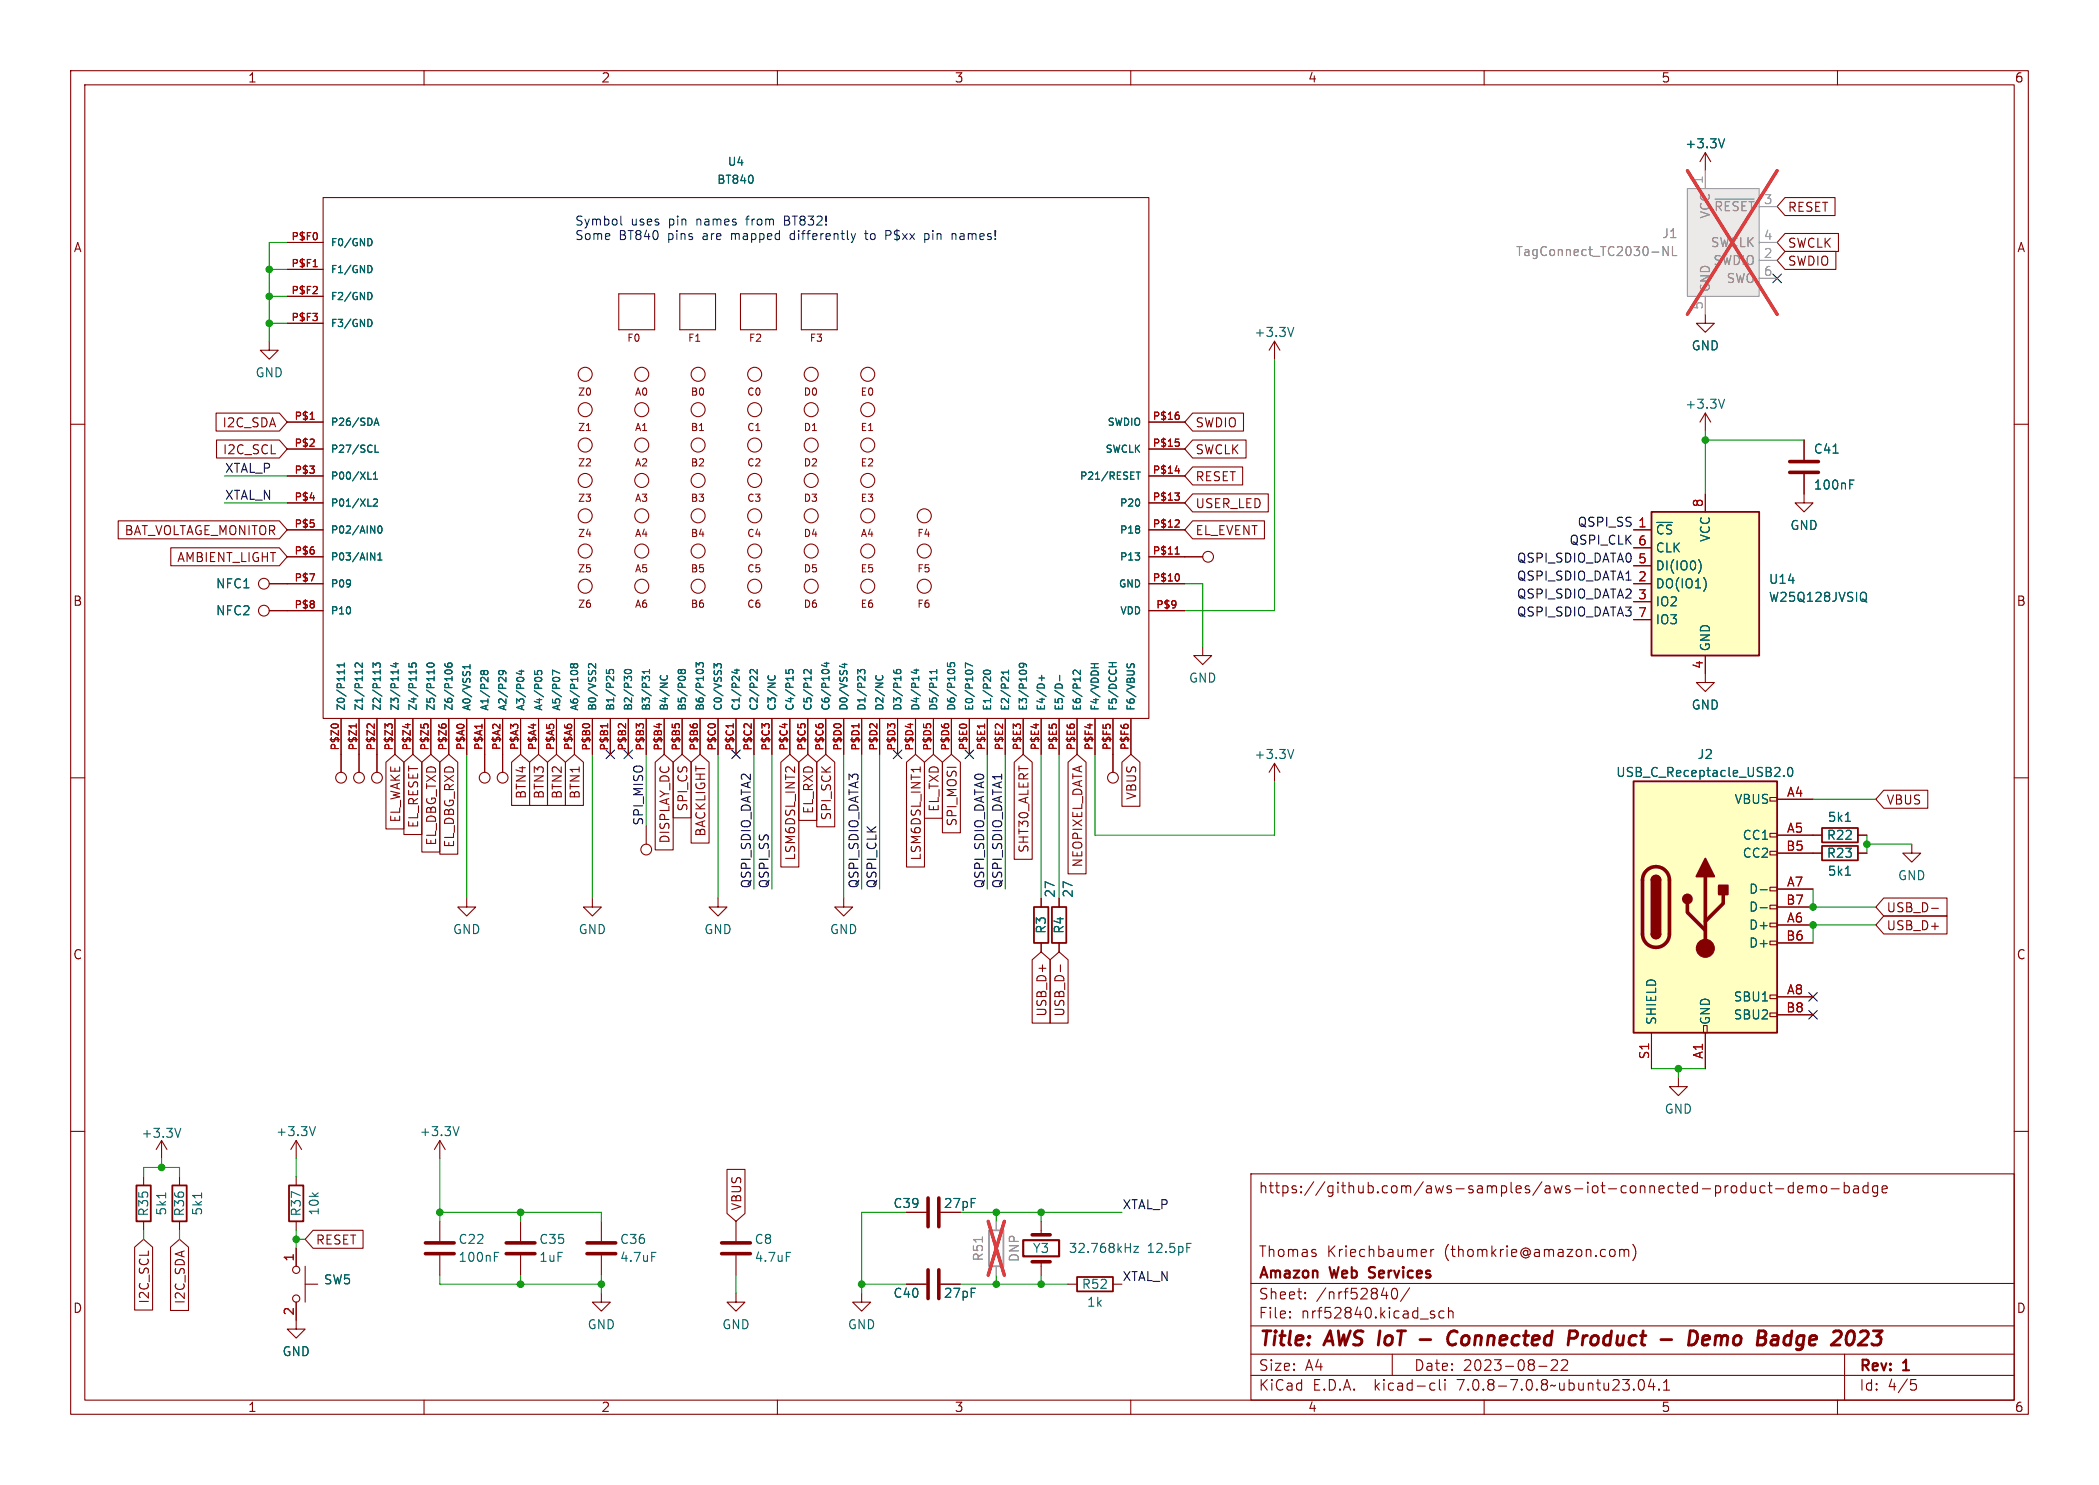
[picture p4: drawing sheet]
<svg xmlns="http://www.w3.org/2000/svg" width="297mm" height="210mm" viewBox="0 0 297 210" stroke-linecap="round" stroke-linejoin="round" font-family="sans-serif">
<g fill="none" stroke="#840000" stroke-width=".15">
<path d="M10 10h277v190h-277zM12 12h273v186h-273zM60 10v2M110 10v2M160 10v2M210 10v2M260 10v2M40.6 34.3h5.1M40.6 38.1h5.1M45.7 27.9h116.9v73.7h-116.9zM241.3 21.6l-.8 1.3M241.3 21.6v2.5"/>
<path d="M241.3 21.6l.8 1.3M252.6 27.9h7.1v2.6h-7.1l-1.1-1.3zM252.6 35.6h7.2v2.5h-7.2l-1.1-1.3zM252.6 33h7.5v2.6h-7.5l-1.1-1.3zM10 60h2M30.6 58.4h8.9l1.1 1.3-1.1 1.3h-8.9zM38.1 48.3v1.2h1.3l-1.3 1.3-1.3-1.3h1.3M40.6 59.7h5.1M40.6 41.9h5.1M40.6 45.7h5.1M87.6 41.6h5v5h-5zM96.2 41.6h5v5h-5z"/>
<path d="M104.8 41.6h5.1v5h-5.1zM113.4 41.6h5.1v5h-5.1zM162.6 59.7h5M168.8 58.4h7.2v2.6h-7.2l-1.2-1.3zM180.3 48.3l-.7 1.2M180.3 48.3v2.5M180.3 48.3l.8 1.2M241.3 44.5v1.2h1.3l-1.3 1.3-1.3-1.3h1.3M241.3 58.4v2.6M241.3 58.4l-.8 1.3M241.3 58.4l.8 1.3M285 60h2"/>
<path d="M16.7 73.7h22.8l1.1 1.2-1.1 1.3h-22.8zM24.2 77.5h15.3l1.1 1.2-1.1 1.3h-15.3zM30.6 62.2h8.9l1.1 1.3-1.1 1.3h-8.9zM40.6 74.9h5.1M40.6 78.7h5.1M40.6 71.1h5.1M40.6 67.3h5.1M40.6 63.5h5.1M162.6 74.9h5M162.6 78.7h7.6M162.6 71.1h5M162.6 67.3h5"/>
<path d="M162.6 63.5h5M168.8 62.2h7.5v2.6h-7.5l-1.2-1.3zM168.8 66h7v2.6h-7l-1.2-1.3zM168.8 69.8h10.7v2.6h-10.7l-1.2-1.3zM168.8 73.7h10.1v2.5h-10.1l-1.2-1.3zM231.1 74.9h2.6M231.1 77.5h2.6M241.3 69.9v2.5M255.3 67.1v4h1.2l-1.2 1.3-1.3-1.3h1.3M255.3 62.2v2.8M38.1 82.6h7.6M38.1 86.4h7.6"/>
<path d="M162.6 82.6h5M162.6 86.4h5M170.2 91.4v1.3h1.2l-1.2 1.3-1.3-1.3h1.3M231.1 82.6h2.6M231.1 85.1h2.6M231.1 80h2.6M231.1 87.6h2.6M241.3 92.7v3.8h1.3l-1.3 1.3-1.3-1.3h1.3M10 110h2M48.3 101.6v7.6M50.8 101.6v7.6M53.3 101.6v7.6"/>
<path d="M54.6 107.8l1.3-1.1 1.3 1.1v9.4h-2.6zM55.9 101.6v5.1M57.1 107.8l1.3-1.1 1.3 1.1v10.2h-2.6zM58.4 101.6v5.1M59.7 107.8l1.3-1.1 1.2 1.1v12.7h-2.5zM61 101.6v5.1M62.2 107.8l1.3-1.1 1.3 1.1v13h-2.6zM63.5 101.6v5.1M66 101.6v5.1M68.6 101.6v7.6M71.1 101.6v7.6M72.4 107.8l1.3-1.1 1.2 1.1v6.1h-2.5z"/>
<path d="M73.7 101.6v5.1M74.9 107.8l1.3-1.1 1.3 1.1v6.1h-2.6zM76.2 101.6v5.1M77.5 107.8l1.2-1.1 1.3 1.1v6.1h-2.5zM78.7 101.6v5.1M80 107.8l1.3-1.1 1.3 1.1v6.1h-2.6zM81.3 101.6v5.1M83.8 101.6v5.1M86.4 101.6v5.1M88.9 101.6v5.1M91.4 101.6v5.1M91.4 116.8v2.6"/>
<path d="M92.7 107.8l1.3-1.1 1.3 1.1v12.4h-2.6zM94 101.6v5.1M95.2 107.8l1.3-1.1 1.3 1.1v7.9h-2.6zM96.5 101.6v5.1M97.8 107.8l1.3-1.1 1.2 1.1v11.4h-2.5zM99.1 101.6v5.1M101.6 101.6v5.1M104.1 101.6v5.1M106.7 101.6v5.1M109.2 101.6v5.1M110.5 107.8l1.3-1.1 1.2 1.1v14.8h-2.5zM111.8 101.6v5.1"/>
<path d="M113 107.8l1.3-1.1 1.3 1.1v8.2h-2.6zM114.3 101.6v5.1M115.6 107.8l1.2-1.1 1.3 1.1v9.1h-2.5zM116.8 101.6v5.1M119.4 101.6v5.1M121.9 101.6v5.1M124.5 101.6v5.1M127 101.6v5.1M128.3 107.8l1.2-1.1 1.3 1.1v14.8h-2.5zM129.5 101.6v5.1M130.2 108.5v.7M130.8 107.8l1.3-1.1 1.3 1.1v7.9h-2.6z"/>
<path d="M132.1 101.6v5.1M133.3 107.8l1.3-1.1 1.3 1.1v10h-2.6zM134.6 101.6v5.1M137.2 101.6v5.1M139.7 101.6v5.1M142.2 101.6v5.1M143.5 107.8l1.3-1.1 1.3 1.1v13.7h-2.6zM144.8 101.6v5.1M147.3 101.6v5.1M149.9 101.6v5.1M151.1 107.8l1.3-1.1 1.3 1.1v15.8h-2.6zM152.4 101.6v5.1"/>
<path d="M154.9 101.6v5.1M157.5 101.6v7.6M158.7 107.8l1.3-1.1 1.3 1.1v6.2h-2.6zM160 101.6v5.1M180.3 108v2.5M180.3 108l-.7 1.2M180.3 108l.8 1.2M250.4 117.9h1.1v.5h-1.1zM250.4 112.8h1.1v.5h-1.1zM251.5 118.1h6.3M251.5 113h5M262.9 118.1h1.3"/>
<path d="M266.5 111.8h6.3v2.5h-6.3l-1.1-1.3zM270.5 119.4v1.3h1.3l-1.3 1.2-1.3-1.2h1.3M285 110h2M66 127v1.3h1.3l-1.3 1.2-1.2-1.2h1.2M83.8 127v1.3h1.3l-1.3 1.2-1.3-1.2h1.3M101.6 127v1.3h1.3l-1.3 1.2-1.3-1.2h1.3M119.4 127v1.3h1.2l-1.2 1.2-1.3-1.2h1.3M146 135.7l1.3-1.1 1.3 1.1v9h-2.6zM147.3 127v1.3M147.3 133.4v1.2M148.6 135.7l1.3-1.1 1.2 1.1v9h-2.5zM149.9 127v1.3"/>
<path d="M149.9 133.4v1.2M150 136.5v.9M250.4 133.1h1.1v.5h-1.1zM250.4 130.6h1.1v.5h-1.1zM250.4 128h1.1v.5h-1.1zM250.4 125.5h1.1v.5h-1.1zM250.4 120.4h1.1v.5h-1.1zM251.5 120.7h6.3M251.5 130.8h5M251.5 125.7h5M251.5 133.4h5M251.5 128.3h5"/>
<path d="M262.9 120.7h1.3M266.5 129.5h9v2.6h-9l-1.1-1.3zM266.5 127h9v2.5h-9l-1.1-1.2zM273.3 128.5h1M10 160h2M233.7 146.1v5M237.5 152.4v1.3h1.3l-1.3 1.2-1.3-1.2h1.3M241 145h.6v1.1h-.6zM241.3 146.1v5M250.4 143.3h1.1v.5h-1.1zM250.4 140.7h1.1v.5h-1.1zM251.5 141h5"/>
<path d="M251.5 143.5h5M285 160h2M19 176.4l1.3-1.1 1.3 1.1v8.9h-2.6zM20.3 166.4v1.2M20.3 172.7v1.3M22.9 161.3l-.8 1.3M22.9 161.3v2.5M22.9 161.3l.7 1.3M24.1 176.4l1.3-1.1 1.3 1.1v8.9h-2.6zM25.4 166.4v1.2M25.4 172.7v1.3M41.9 161.3v2.5"/>
<path d="M41.9 166.4v1.2M41.9 172.7v1.3M41.9 176.5v2.6M41.9 161.3l-.8 1.3M41.9 161.3l.8 1.3M43.2 179.1v5.1M44.3 174h7.1v2.5h-7.1l-1.1-1.2zM62.2 161.3v2.5M62.2 172.7v2.8M62.2 177.5v2.8M62.2 161.3l-.7 1.3M62.2 161.3l.8 1.3"/>
<path d="M73.7 172.7v2.8M73.7 177.5v2.8M85.1 172.7v2.8M85.1 177.5v2.8M102.9 165.4h2.5v6.2l-1.3 1.1-1.2-1.1zM104.1 172.7v2.8M104.1 177.5v2.8M128.3 171.5h2.8M147.3 172.7v1.9M147.3 178.4v1.9M177 166h108v32h-108zM186.2 177.3v.1v.2"/>
<path d="M201.3 176.7l.4 .1 .1 .3-.7 .1M201.7 177.6l-.4 .1M202.5 176.7v1M202.9 176.7l-.3 .1-.1 .2M228.4 176.8l.1 .2v.4l-.1 .2M229.2 176.8a.37 .37 0 0 1 .6 .1M229.2 176.7v1M229.8 176.9l.2-.2 .4 .1 .1 .9M229.8 176.9v.8M231 176a1.72 1.72 0 0 1 0 2.3M245.5 167.7l.2 .3v.4l-.2 .3M247 167.8l-.4-.1-.3 .3v.4l.2 .2 .1 .1 .4-.1"/>
<path d="M247 167.2v1.5M247.7 167.7l.1 .9a.41 .41 0 0 0 .6 0M248.4 167.7v1M249.7 167.8l-.4-.1-.3 .3v.4l.2 .2 .1 .1 .4-.1M250.2 167.7h.5M250.4 167.2v1.3l.1 .1 .2 .1M251.2 168.1h1.2M253.7 167.8l-.4-.1-.3 .3v.4l.2 .2 .1 .1 .4-.1M253.7 167.2v1.5M254.4 168.2l.7-.1-.1-.3-.4-.1-.2 .2 .1 .7 .1 .1 .4-.1M255.7 167.8a.37 .37 0 0 1 .7 .1M255.7 167.7v1"/>
<path d="M256.4 167.9l.2-.2 .4 .1v.9M256.4 167.9v.8M257.8 167.8a.41 .41 0 0 1 .7 .2v.4a.41 .41 0 0 1-.4 .3 .41 .41 0 0 1-.4-.3v-.4zM259.1 168.1h1.1M261 167.8l.4-.1 .3 .3v.4l-.2 .2-.1 .1-.4-.1M261 167.2v1.5M262.3 167.8l.2-.1 .4 .1 .1 .9M263 168.1h-.5a.29 .29 0 0 0-.3 .3 .29 .29 0 0 0 .3 .3l.5-.1M264.3 167.8l-.4-.1-.3 .3v.4l.1 .2 .2 .1 .4-.1M264.3 167.2v1.5M265.7 167.8l-.5-.1-.2 .3v.4l.1 .2 .1 .1 .5-.1M265.7 167.7v1.2a.41 .41 0 0 1-.7 .2"/>
<path d="M266.3 168.2l.7-.1v-.3l-.5-.1-.2 .2 .1 .7 .1 .1 .5-.1M41.9 184.2v3.8h1.3l-1.3 1.2-1.3-1.2h1.3M43.2 181.6h1.8M60 198v2M85.1 182.9v1.3h1.3l-1.3 1.2-1.3-1.2h1.3M104.1 182.9v1.3h1.3l-1.3 1.2-1.2-1.2h1.2M110 198v2M121.9 182.9v1.3h1.3l-1.3 1.2-1.3-1.2h1.3M128.3 181.6h2.8M133.1 181.6h2.8M151.1 181.6h1.3M157.5 181.6h1.2"/>
<path d="M160 198v2M177 194.5h108M177 191.5h108M177 187.5h108M177 181.5h108M182.5 186.3h.1l-.1 .1M182.5 186.3v.1M182.5 185.5v.1M182.5 185.5h.1l-.1 .1M184.7 183.6v.1M184.7 183.6h-.1l.1 .1M184.7 182.8v.1"/>
<path d="M184.7 182.8h-.1l.1 .1M197 191.5v3M197 182.3a.36 .36 0 0 1 .4-.1 .36 .36 0 0 1 .3 .3 .77 .77 0 0 1-.5 1.2 .91 .91 0 0 1-.2-1.4zM199.5 182.1l-1.3 2M202.6 195.6l.4 .1M202.6 185.9l.4 .1v.2l-.2 .2h-.3M202.6 185.4l.4 .1M203 196.5l-.4 .1M203.7 195.1v1.3l.2 .2M204.3 185.5l-.4-.1-.3 .3v.4l.1 .2 .2 .1 .4-.1M204.5 195.1v.1M204.5 195.6v1"/>
<path d="M204.5 195.1l-.1 .1h.1M205 185.5a.37 .37 0 0 1 .6 .1v.8M205 184.9v1.5M210 198v2M217.7 193.2h1.2M219.5 192.4l.2-.1 .5 .1a.41 .41 0 0 1 .1 .5l-.8 .9h.9M221 192.4l.2-.1 .5 .1a.41 .41 0 0 1 0 .5l-.8 .9h.9M232 195.2a.36 .36 0 0 1 .6 .2 .77 .77 0 0 1-.4 1.2 1 1 0 0 1-.2-1.4zM233.6 195l-.4 1.1h1M234 195.6v1M234.7 196.5h.1l-.1 .1M234.7 196.5v.1"/>
<path d="M235.4 196.6h.8M235.4 195.5l.4-.4v1.5M260 198v2M261 191.5v6.5M270.4 195.1h.7M270.5 195.7h.4l.3 .3v.3l-.2 .2-.5 .1"/>
<circle cx="82.8" cy="57.9" r=".99"/>
<circle cx="82.8" cy="52.9" r=".99"/>
<circle cx="90.8" cy="57.9" r=".99"/>
<circle cx="90.8" cy="52.9" r=".99"/>
<circle cx="98.8" cy="52.9" r=".99"/>
<circle cx="98.8" cy="57.9" r=".99"/>
<circle cx="106.8" cy="57.9" r=".99"/>
<circle cx="106.8" cy="52.9" r=".99"/>
<circle cx="114.8" cy="57.9" r=".99"/>
<circle cx="114.8" cy="52.9" r=".99"/>
<circle cx="122.8" cy="57.9" r=".99"/>
<circle cx="122.8" cy="52.9" r=".99"/>
<circle cx="82.8" cy="62.9" r=".99"/>
<circle cx="82.8" cy="67.9" r=".99"/>
<circle cx="82.8" cy="72.9" r=".99"/>
<circle cx="82.8" cy="77.9" r=".99"/>
<circle cx="90.8" cy="72.9" r=".99"/>
<circle cx="90.8" cy="62.9" r=".99"/>
<circle cx="90.8" cy="77.9" r=".99"/>
<circle cx="90.8" cy="67.9" r=".99"/>
<circle cx="98.8" cy="67.9" r=".99"/>
<circle cx="98.8" cy="62.9" r=".99"/>
<circle cx="98.8" cy="77.9" r=".99"/>
<circle cx="98.8" cy="72.9" r=".99"/>
<circle cx="106.8" cy="62.9" r=".99"/>
<circle cx="106.8" cy="72.9" r=".99"/>
<circle cx="106.8" cy="77.9" r=".99"/>
<circle cx="106.8" cy="67.9" r=".99"/>
<circle cx="114.8" cy="62.9" r=".99"/>
<circle cx="114.8" cy="72.9" r=".99"/>
<circle cx="114.8" cy="67.9" r=".99"/>
<circle cx="114.8" cy="77.9" r=".99"/>
<circle cx="122.8" cy="62.9" r=".99"/>
<circle cx="122.8" cy="72.9" r=".99"/>
<circle cx="122.8" cy="67.9" r=".99"/>
<circle cx="122.8" cy="77.9" r=".99"/>
<circle cx="130.8" cy="72.9" r=".99"/>
<circle cx="130.8" cy="77.9" r=".99"/>
<circle cx="170.9" cy="78.7" r=".76"/>
<circle cx="37.3" cy="82.5" r=".76"/>
<circle cx="37.3" cy="86.4" r=".76"/>
<circle cx="82.8" cy="82.9" r=".99"/>
<circle cx="90.8" cy="82.9" r=".99"/>
<circle cx="98.8" cy="82.9" r=".99"/>
<circle cx="106.8" cy="82.9" r=".99"/>
<circle cx="114.8" cy="82.9" r=".99"/>
<circle cx="122.8" cy="82.9" r=".99"/>
<circle cx="130.8" cy="82.9" r=".99"/>
<circle cx="48.3" cy="110" r=".76"/>
<circle cx="50.8" cy="110" r=".76"/>
<circle cx="53.3" cy="110" r=".76"/>
<circle cx="68.6" cy="110" r=".76"/>
<circle cx="71.1" cy="110" r=".76"/>
<circle cx="157.5" cy="110" r=".76"/>
<circle cx="91.4" cy="120.1" r=".76"/>
<circle cx="41.9" cy="179.6" r=".51"/>
<circle cx="41.9" cy="183.6" r=".51"/>
</g>
<g fill="none" stroke="#840000" stroke-width=".4">
<path d="M200.9 189.4h1.5M206.2 188.4a.8 .8 0 0 0-.9-.1 .8 .8 0 0 0-.4 .8 .76 .76 0 0 0 .1 .9 .76 .76 0 0 0 .9 .1l.1-.1M222.9 188.2l.2 .1a.58 .58 0 0 1-.3 1M224 188.9l-.1 1.3M224.4 188.9l-.4 .4M240.2 189.1a.72 .72 0 0 0-.6-.9h-.4l-.3 2M240.9 190.1l.2 .1 .6-.1M241 189.2l.3-.3h.4l.1 .1 .1 .2v.2l-1 .1M242.8 188.9l-.2 1.3M243.1 188.9l-.3 .2M252.6 190.1l.1 .1 .6-.1M253.5 189a.66 .66 0 0 0-.9 .1"/>
<path d="M253.6 188.2l-.3 2M263.6 188.2h.4a.45 .45 0 0 1 .3 .6l-.1 .3-1.3 1.1h1.3M264.8 190l.1 .1"/>
</g>
<path d="M144.8 175.4h5.1v2.3h-5.1zM193.8 179.3l-.1 .2 .1 .3M193.7 180.6l.2 .1" fill="none" stroke="#840000" stroke-width=".3"/>
<path d="M233.7 72.4h15.2v20.3h-15.2zM231.1 110.5h20.4v35.6h-20.4zM257.8 117.1h5.1v2h-5.1zM257.8 119.6h5.1v2.1h-5.1zM146.3 128.3h2v5.1h-2zM148.8 128.3h2.1v5.1h-2.1zM233.7 132.1a.64 .64 0 0 0 .6 .6 .64 .64 0 0 0 .6-.6M233.7 124.5a.64 .64 0 0 1 .6-.7 .64 .64 0 0 1 .6 .7M19.3 167.6h2v5.1h-2zM24.4 167.6h2v5.1h-2zM40.9 167.6h2v5.1h-2zM152.4 180.6h5.1v2h-5.1z" fill="none" stroke="#840000" stroke-width=".25"/>
<g fill="none" stroke="#840000" stroke-width=".51">
<path d="M253.2 65.3h4.1M253.2 66.8h4.1M233 123.1a1.9 1.9 0 0 1 2-.4 1.9 1.9 0 0 1 1.2 1.8v7.6a1.91 1.91 0 0 1-1.9 1.9 1.91 1.91 0 0 1-1.9-1.9v-7.6a1.9 1.9 0 0 1 .6-1.4zM238.8 127.8v1.2l2.5 2.6M241.3 124v10.1M243.8 126.5v1.3l-2.5 2.5M60.2 175.8h4.1M60.2 177.3h4.1M71.6 175.8h4.1M71.6 177.3h4.1M83.1 175.8h4M83.1 177.3h4"/>
<path d="M102.1 175.8h4.1M102.1 177.3h4.1M131.3 169.4v4.1M131.3 179.6v4M132.8 169.4v4.1M132.8 179.6v4M146 178.4h2.6M146 174.6h2.6"/>
</g>
<g fill="none" stroke="#006464" stroke-width=".15">
<path d="M244 19.6l-.4 1.3M52.3 37.5a.55 .55 0 0 1 .3 .6 .55 .55 0 0 1-.3 .5M52.3 33.7a.55 .55 0 0 1 .3 .5 .55 .55 0 0 1-.3 .6M52.3 41.4a.55 .55 0 0 1 .3 .5 .55 .55 0 0 1-.3 .5M52.3 45.2a.55 .55 0 0 1 .3 .5 .55 .55 0 0 1-.3 .5M53 59.9h.5M183.1 46.3l-.5 1.3M244 56.5l-.4 1.2M52.1 67.8h.4M52.4 78.2l.6 1v-1M52.8 67.8h.6M52.8 67l.3-.2v1"/>
<path d="M52.8 70.7l.4-.1 .2 .3-.6 .7h.6M52.9 60.2l.4-1.1 .3 1.1M53.1 62.9v1.1h.5M53.5 79.2h.5M53.5 78.5l.3-.3v1M53.6 74.4h.1a.54 .54 0 0 1 .4 .5 .54 .54 0 0 1-.4 .5 .68 .68 0 0 1-.1-1zM160.8 66.8h.5M161.1 66.8v1M240.4 79.2a1.49 1.49 0 0 1 0 1.8M259.4 64.1h.7M261.7 68.5h.5M261.7 67.9h.6"/>
<path d="M48.7 93.8v.5M48.7 94.7v.6M48.7 95h-1l.2 .1M48.7 94h-1l.3 .3M51.3 93.8v.6l-.8-.6-.3 .2 .1 .3M51.3 94.7v.6M52.8 94.4v-.6l.4 .3 .1-.3h.4l.1 .2-.1 .4M53.8 94.7v.6M55.7 93.9h.6M56 93.7v.6l-.7-.2M56.3 94.7v.6M57.9 93.8v.5h.4v-.1v-.3l.1-.1h.4l.1 .2-.1 .3"/>
<path d="M58.9 94.7v.6M60.5 93.9a.55 .55 0 0 1 .9 .2 .58 .58 0 0 1-1-.1zM61.4 94.7v.6M62.9 93.9l.1 .2a.68 .68 0 0 0 1 0l-.1-.3h-.4l-.2 .2 .1 .2 .1 .1M63 94.8l.3-.1 .6 .1M66.5 94v.6M66.5 94.3h-1l.3 .3M68.5 95l-.2-.2-.3 .2 .1 .3 .1 .1 .3-.2M68.5 95l.2-.2 .2 .1 .1 .1v.3l-.2 .1h-.2l-.1-.2M68.5 95v.2M71 94.8l.2 .2-.1 .3-.1 .1-.4-.1v-.3l.1-.1a.67 .67 0 0 1 .9 .2v.2M73.4 94.9h.7"/>
<path d="M73.8 94.8v.6l-.7-.2M75.6 94.9v.5h.5l-.1-.1 .1-.4 .1-.1 .4 .1 .1 .1-.1 .4M79.2 95.2l-1-.4v.7M81.2 94l-.2-.1-.3 .1 .1 .3 .1 .1 .3-.2M81.2 94l.2-.1h.2l.1 .1v.3l-.2 .1h-.1l-.2-.2M81.2 94v.2M84.3 93.9v.6l-.7-.6-.3 .1 .1 .4M85.8 94.7v.5l.5 .1-.1-.2v-.3l.2-.1h.3l.1 .2-.1 .4M88.4 94.8a.6 .6 0 0 1 1 .2 .58 .58 0 0 1-1.1-.1zM91.3 96l-.4-.4v.7M91.3 95.7l.2-.1 .4 .1M91.9 94.7v.6"/>
<path d="M91.9 95h-1l.3 .3M93.5 95.5l-.1 .2 .1 .3M94.3 95.5l.1 .2v.3M96.4 94.9l-.2-.2-.2 .2v.3l.2 .1 .2-.2M96.4 94.9l.2-.2h.2l.2 .2-.1 .3-.1 .1h-.2l-.2-.2M96.4 94.9v.2M98.5 94.3v-.6l.4 .3 .1-.2h.4l.1 .1-.1 .4M98.7 94.7h.6M102.1 94.3v-.3l-.2-.1h-.4l-.1 .3-.4-.3v.6M103.9 94.8h.7M104.3 94.6v.7l-.8-.3M107.1 94.7v.6l-.7-.6-.3 .2 .1 .4"/>
<path d="M108.8 95.5l-.1 .2v.3M109.6 95.5l.1 .2-.1 .3M111.2 94.7v.5l.5 .1-.1-.2v-.3l.2-.1h.3l.1 .2-.1 .4M114.8 94.7v.6l-.8-.6-.3 .2 .1 .4M116.6 93.8h.7M117 93.7v.6l-.8-.3M119.2 94h.6M119.5 93.8v.6l-.7-.2M121.4 95.3v-.6l.4 .3v-.3h.5l.1 .2-.1 .4M124 95.5l-.1 .2 .1 .3M124.8 95.5l.1 .2v.3M126.4 94.8l.1 .3a.68 .68 0 0 0 1 0l-.1-.4h-.4l-.2 .2 .1 .3 .1 .1"/>
<path d="M129.3 94.8h.7M129.7 94.6v.7l-.8-.3M132.5 95h-1l.3 .3M132.5 94.7v.6M132.5 95.6v.6M134.1 93.8v.4l.4 .1v-.2v-.3l.1-.1 .4 .1 .1 .1-.1 .4M137.6 94.2l-1-.4v.6M139.2 94.9a.6 .6 0 0 1 1 .2 .58 .58 0 0 1-1.1-.1zM142.7 94.8v.6M142.7 95.1h-1l.3 .3M144.7 93.8l.2 .2-.1 .3-.1 .1-.4-.1-.1-.3 .1-.1a.67 .67 0 0 1 .9 .2v.2M147 95.9h.8"/>
<path d="M147.4 95.5v.8M149.9 95.5v.8M152.9 94.8v.6l-.8-.6-.3 .2 .1 .4M154.4 93.9h1M154.9 93.9v.5M156.9 93.7h1M157.4 93.7v.6M159.5 93.9v.4M160.5 94.3l-.1-.3-.2-.1-.2 .1-.1 .3M241.4 82.2v.9M263.7 84.8l.2 .2M263.8 83.8h.1a.91 .91 0 0 1 0 1.2"/>
<path d="M263.9 85l.2 .2M263.9 85h-.1M183.1 106l-.5 1.3M252.4 109.7v.1M253.1 108.7l.1-.2a.69 .69 0 0 1 .3 1.2l-.1 .1a.68 .68 0 0 1-.3-1.1zM261.1 116.1h.7M249.1 125.8h.9M249.1 128.4h.9M261.1 123.8h.7M25.6 159.6l-.4 1.2M44.6 159.3l-.4 1.3M65 159.3l-.5 1.3"/>
<path d="M23.4 168.7v.7M28.5 168.7v.7M70 177.1h.6M70 177.7h.4M92.2 177.1h.6M111.3 177.1h.6M160.4 176.3h.7l-.7 .8h.7M167.9 175.8h.6"/>
</g>
<path d="M238.8 26.7h10.1v15.2h-10.1z" fill="#ebeae8" stroke="#ebeae8" stroke-width=".14"/>
<path d="M238.8 26.7h10.1v15.2h-10.1zM241.3 24.1v2.6M248.9 36.8h2.6M248.9 29.2h2.6M248.9 34.3h2.6M248.9 39.4h2.6M241.3 41.9v2.6M141 172.7v1.3M141 179.1v1.2" fill="none" stroke="#9c9b98" stroke-width=".15"/>
<path d="M236 34.9v1.2l-.7-1.2v1.2M236.7 34.9v1.2h.6M242.7 28.2h5.5M139 174.9v.8" fill="none" stroke="#939391" stroke-width=".15"/>
<path d="M238.8 24.1l12.7 20.4M251.5 24.1l-12.7 20.4M139.8 172.7l2.3 7.6M142.1 172.7l-2.3 7.6" fill="none" stroke="#eb3a3d" stroke-width=".46"/>
<g fill="#ffffc2" stroke="#ffffc2" stroke-width=".14">
<path d="M233.7 72.4h15.2v20.3h-15.2z"/>
<path d="M231.1 110.5h20.4v35.6h-20.4z"/>
</g>
<g fill="#840000" stroke="#840000" stroke-width=".25">
<path d="M233.7 132.1h1.2a.64 .64 0 0 1-.6 .6 .64 .64 0 0 1-.6-.6z"/>
<path d="M233.7 124.5h1.2v7.6h-1.2z"/>
<path d="M233.9 124a.64 .64 0 0 1 .7-.1 .64 .64 0 0 1 .3 .6h-1.2z"/>
<path d="M241.3 121.4l1.3 2.6h-2.6z"/>
<path d="M243.2 125.2h1.3v1.3h-1.3z"/>
<circle cx="238.8" cy="127.1" r=".63"/>
</g>
<circle cx="241.3" cy="134.1" r="1.27" fill="#840000" stroke="#840000" stroke-width=".15"/>
<path d="M140 174h2v5.1h-2z" fill="none" stroke="#9c9b98" stroke-width=".25"/>
<g fill="none" stroke="#a90000" stroke-width=".15">
<path d="M44.3 37.7h.6M43.9 59.3h.6M166.6 58.3h.2M166.7 58.7l.2 .2v.2l-.2 .2M166.2 69.7h.7l-.4 .4M166.3 78.4h.6M166.3 66.6h.6M166.3 62.1h.5M166.5 77.5l.1-.2v1.1M166.7 62.5l.2 .2v.2l-.2 .2M166.7 70.1l.2 .2v.2l-.2 .2M166.7 73.5l.2 .2-.1 .3-.6 .5h.7"/>
<path d="M166.8 66.2v.7M166.7 81.2l.2 .3-.2 .6M47.1 102.4h.6M50.4 102.4v.6M52 102.4h.4M53 102.4v.6M54.9 102.7l-.4-.3v.6M55 102.4h.4M57.7 102.3v.7M60 102.4h.5M62.6 102.4h.4M68.2 102.4v.6"/>
<path d="M86 102.3v.6M87.6 102.4h.3M88.5 102.3v.7M93.3 102.3v.6M95.6 102.4h.4M103.8 102.3v.6M121.5 102.3v.6M139.3 102.4v.6"/>
</g>
<g fill="none" stroke="#0000c2" stroke-width=".15">
<path d="M87.9 30.6v1.1l.1 .1M111 31.2h.4M111.4 30.6h-.4v1.2h.5M111.9 33.1l-.1 .2v.3l.1 .2M120.4 33l.3 .9M120.7 33.9l-.1 .3M121.1 33l-.4 .9M122.3 33h.5M122.5 32.6v1.1l.1 .1 .2 .1M125.3 32.6l.7 .1M126 33.2l-.7 .1M130.8 33.1l.4-.1 .3 .3v.3l-.2 .2h-.5"/>
<path d="M134.9 33h.2l.2 .2v.7"/>
</g>
<g fill="none" stroke="#009600" stroke-width=".15">
<path d="M38.1 38.1h2.5M40.6 34.3h-2.5v14M38.1 41.9h2.5M38.1 45.7h2.5M180.3 50.8v35.6h-12.7M31.7 71.1h8.9M31.7 67.3h8.9M241.3 61v8.9M241.3 62.2h14M167.6 82.6h2.6v8.8M66 106.7v20.3M83.8 106.7v20.3"/>
<path d="M91.4 106.7v10.1M101.6 106.7v20.3M106.7 106.7v19M109.2 106.7v19M119.4 106.7v20.3M121.9 106.7v19M124.5 106.7v19M139.7 106.7v19M142.2 106.7v19M147.3 106.7v20.3M149.9 106.7v20.3M154.9 106.7v11.4h25.4v-7.6"/>
<path d="M256.5 113h8.9M264.2 118.1v2.6M264.2 119.4h6.3M256.5 125.7v2.6h8.9M265.4 130.8h-8.9v2.6M233.7 151.1h7.6M237.5 151.1v1.3M20.3 166.4v-1.3h5.1v1.3M20.3 174v1.3M22.9 163.8v1.3M25.4 174v1.3M41.9 175.3h1.3"/>
<path d="M41.9 163.8v2.6M41.9 174v2.5M62.2 171.5h22.9v1.2M62.2 163.8v8.9M73.7 171.5v1.2M128.3 171.5h-6.4v11.4M135.9 171.5h22.8M141 171.5v1.2M147.3 171.5v1.2M62.2 180.3v1.3h22.9M73.7 180.3v1.3M85.1 180.3v2.6"/>
<path d="M104.1 180.3v2.6M121.9 181.6h6.4M135.9 181.6h15.2M141 180.3v1.3M147.3 180.3v1.3"/>
</g>
<g fill="none" stroke="#000084" stroke-width=".15">
<path d="M250.9 38.8l1.2 1.2M252.1 38.8l-1.2 1.2M85.8 106.1l1.2 1.2M87 106.1l-1.2 1.2M88.3 106.1l1.2 1.2M89.5 106.1l-1.2 1.2M103.5 106.1l1.2 1.2M104.7 106.1l-1.2 1.2M126.4 106.1l1.2 1.2M127.6 106.1l-1.2 1.2M136.6 106.1l1.2 1.2M137.8 106.1l-1.2 1.2"/>
<path d="M255.9 140.4l1.2 1.2M255.9 142.9l1.2 1.2M257.1 140.4l-1.2 1.2M257.1 142.9l-1.2 1.2"/>
</g>
<g fill="#009600" stroke="#009600" stroke-width=".15">
<circle cx="256.5" cy="130.8" r=".46"/>
<circle cx="256.5" cy="128.3" r=".46"/>
<circle cx="237.5" cy="151.1" r=".46"/>
<circle cx="264.2" cy="119.4" r=".46"/>
<circle cx="73.7" cy="171.5" r=".46"/>
<circle cx="41.9" cy="175.3" r=".46"/>
<circle cx="22.9" cy="165.1" r=".46"/>
<circle cx="85.1" cy="181.6" r=".46"/>
<circle cx="62.2" cy="171.5" r=".46"/>
<circle cx="73.7" cy="181.6" r=".46"/>
<circle cx="147.3" cy="171.5" r=".46"/>
<circle cx="147.3" cy="181.6" r=".46"/>
<circle cx="141" cy="171.5" r=".46"/>
<circle cx="141" cy="181.6" r=".46"/>
<circle cx="121.9" cy="181.6" r=".46"/>
<circle cx="241.3" cy="62.2" r=".46"/>
<circle cx="38.1" cy="45.7" r=".46"/>
<circle cx="38.1" cy="38.1" r=".46"/>
<circle cx="38.1" cy="41.9" r=".46"/>
</g>
<g font-size="2.8" fill="#840000">
<text x="178" y="190.9">Title:</text>
<text x="187.7" y="190.9">AWS IoT</text>
<text x="207.3" y="190.9">Connected</text>
<text x="225.1" y="190.9">Product</text>
<text x="239" y="190.9">-</text>
<text x="243.8" y="190.9">Demo</text>
<text x="254.3" y="190.9">Badge</text>
<text x="265.8" y="190.9">2023</text>
</g>
<g font-size="2.1" fill="#840000">
<text x="178" y="169">https://github.com/aws-samples/aws-iot-connected-product-demo-badge</text>
<text x="178" y="178">Thomas</text>
<text x="187.7" y="178">Kriechbaumer</text>
<text x="204.4" y="178">(thomkrie@amazon.com)</text>
<text x="178" y="184">Sheet:</text>
<text x="178" y="181.2">Amazon</text>
<text x="186.2" y="184">/nrf52840/</text>
<text x="188.3" y="181.2">Web</text>
<text x="194.4" y="181.2">Services</text>
<text x="178" y="186.7">File:</text>
<text x="184.1" y="186.7">nrf52840.kicad_sch</text>
<text x="178" y="196.9">KiCad</text>
<text x="178" y="194.1">Size:</text>
<text x="184.7" y="194.1">A4</text>
<text x="185.7" y="196.9">E.D.A.</text>
<text x="194.6" y="196.9">kicad-cli</text>
<text x="200" y="194.1">Date:</text>
<text x="206.5" y="196.9">7.0.8-7.0.8~ubuntu23.04.1</text>
<text x="207" y="194.1">2023-08-22</text>
<text x="263" y="194.3">Rev:</text>
<text x="263" y="196.9">Id:</text>
<text x="267.1" y="196.9">4/5</text>
<text x="269.4" y="194.3">1</text>
</g>
<g font-size="1.8" fill="#840000">
<text x="35" y="11.9">1</text>
<text x="85" y="11.9">2</text>
<text x="135" y="11.9">3</text>
<text x="185" y="11.9">4</text>
<text x="235" y="11.9">5</text>
<text x="285" y="11.9">6</text>
<text x="10.3" y="35.9">A</text>
<text x="252.9" y="30.2">RESET</text>
<text x="252.9" y="35.2">SWCLK</text>
<text x="285.3" y="35.9">A</text>
<text x="252.9" y="37.8">SWDIO</text>
<text x="31.4" y="60.6">I2C_SDA</text>
<text x="31.4" y="64.5">I2C_SCL</text>
<text x="169.1" y="60.6">SWDIO</text>
<text x="169.1" y="64.5">SWCLK</text>
<text x="169.1" y="68.3">RESET</text>
<text x="17.5" y="75.9">BAT_VOLTAGE_MONITOR</text>
<text x="169.1" y="72.1">USER_LED</text>
<text x="169.1" y="75.9">EL_EVENT</text>
<text x="25" y="79.7">AMBIENT_LIGHT</text>
<text x="10.3" y="85.9">B</text>
<text x="285.3" y="85.9">B</text>
<text x="74.6" y="113.1" transform="rotate(-90 74.6 113.1)">BTN4</text>
<text x="77.2" y="113.1" transform="rotate(-90 77.2 113.1)">BTN3</text>
<text x="79.7" y="113.1" transform="rotate(-90 79.7 113.1)">BTN2</text>
<text x="82.2" y="113.1" transform="rotate(-90 82.2 113.1)">BTN1</text>
<text x="161" y="113.2" transform="rotate(-90 161 113.2)">VBUS</text>
<text x="266.9" y="114">VBUS</text>
<text x="56.8" y="116.4" transform="rotate(-90 56.8 116.4)">EL_WAKE</text>
<text x="59.4" y="117.2" transform="rotate(-90 59.4 117.2)">EL_RESET</text>
<text x="61.9" y="119.7" transform="rotate(-90 61.9 119.7)">EL_DBG_TXD</text>
<text x="64.5" y="120" transform="rotate(-90 64.5 120)">EL_DBG_RXD</text>
<text x="94.9" y="119.4" transform="rotate(-90 94.9 119.4)">DISPLAY_DC</text>
<text x="97.5" y="114.8" transform="rotate(-90 97.5 114.8)">SPI_CS</text>
<text x="100" y="118.4" transform="rotate(-90 100 118.4)">BACKLIGHT</text>
<text x="115.3" y="115.2" transform="rotate(-90 115.3 115.2)">EL_RXD</text>
<text x="117.8" y="116.1" transform="rotate(-90 117.8 116.1)">SPI_SCK</text>
<text x="133" y="114.9" transform="rotate(-90 133 114.9)">EL_TXD</text>
<text x="135.6" y="117" transform="rotate(-90 135.6 117)">SPI_MOSI</text>
<text x="112.7" y="121.8" transform="rotate(-90 112.7 121.8)">LSM6DSL_INT2</text>
<text x="130.5" y="121.8" transform="rotate(-90 130.5 121.8)">LSM6DSL_INT1</text>
<text x="145.7" y="120.7" transform="rotate(-90 145.7 120.7)">SHT30_ALERT</text>
<text x="153.4" y="122.8" transform="rotate(-90 153.4 122.8)">NEOPIXEL_DATA</text>
<text x="266.9" y="131.8">USB_D+</text>
<text x="266.9" y="129.2">USB_D-</text>
<text x="10.3" y="135.9">C</text>
<text x="285.3" y="135.9">C</text>
<text x="148.3" y="143.9" transform="rotate(-90 148.3 143.9)">USB_D+</text>
<text x="150.8" y="143.9" transform="rotate(-90 150.8 143.9)">USB_D-</text>
<text x="105.1" y="171.3" transform="rotate(-90 105.1 171.3)">VBUS</text>
<text x="133.5" y="171">27pF</text>
<text x="44.6" y="176.2">RESET</text>
<text x="10.3" y="185.9">D</text>
<text x="21.3" y="184.5" transform="rotate(-90 21.3 184.5)">I2C_SCL</text>
<text x="26.4" y="184.5" transform="rotate(-90 26.4 184.5)">I2C_SDA</text>
<text x="285.3" y="185.9">D</text>
<text x="35" y="199.9">1</text>
<text x="85" y="199.9">2</text>
<text x="135" y="199.9">3</text>
<text x="185" y="199.9">4</text>
<text x="235" y="199.9">5</text>
<text x="285" y="199.9">6</text>
</g>
<g font-size="1.8" fill="#006464">
<text x="238.4" y="21.2">+3.3V</text>
<text x="177.4" y="47.9">+3.3V</text>
<text x="36.1" y="53.6">GND</text>
<text x="239.3" y="49.8">GND</text>
<text x="238.4" y="58">+3.3V</text>
<text x="256.6" y="64.4">C41</text>
<text x="256.6" y="69.4">100nF</text>
<text x="234.2" y="75.8">~{CS}</text>
<text x="242.2" y="76.7" transform="rotate(-90 242.2 76.7)">VCC</text>
<text x="253.2" y="75.2">GND</text>
<text x="30.5" y="83.4">NFC1</text>
<text x="234.2" y="83.4">DO(IO1)</text>
<text x="234.2" y="80.9">DI(IO0)</text>
<text x="234.2" y="78.3">CLK</text>
<text x="250.2" y="82.8">U14</text>
<text x="30.5" y="87.2">NFC2</text>
<text x="234.2" y="86">IO2</text>
<text x="234.2" y="88.5">IO3</text>
<text x="250.2" y="85.3">W25Q128JVSIQ</text>
<text x="242.2" y="92.2" transform="rotate(-90 242.2 92.2)">GND</text>
<text x="168.1" y="96.7">GND</text>
<text x="239.3" y="100.6">GND</text>
<text x="177.4" y="107.5">+3.3V</text>
<text x="240.1" y="107.5">J2</text>
<text x="228.6" y="110.1">USB_C_Receptacle_USB2.0</text>
<text x="245.3" y="113.9">VBUS</text>
<text x="246.5" y="119">CC1</text>
<text x="258.4" y="119">R22</text>
<text x="258.5" y="116.4">5k1</text>
<text x="246.5" y="121.5">CC2</text>
<text x="258.4" y="121.5">R23</text>
<text x="258.5" y="124.1">5k1</text>
<text x="268.5" y="124.7">GND</text>
<text x="149.5" y="127" transform="rotate(-90 149.5 127)">27</text>
<text x="152" y="127" transform="rotate(-90 152 127)">27</text>
<text x="247.4" y="131.7">D+</text>
<text x="247.4" y="126.6">D-</text>
<text x="247.4" y="129.1">D-</text>
<text x="64" y="132.3">GND</text>
<text x="81.8" y="132.3">GND</text>
<text x="99.6" y="132.3">GND</text>
<text x="117.3" y="132.3">GND</text>
<text x="148.2" y="132.2" transform="rotate(-90 148.2 132.2)">R3</text>
<text x="150.7" y="132.2" transform="rotate(-90 150.7 132.2)">R4</text>
<text x="247.4" y="134.2">D+</text>
<text x="245.2" y="141.8">SBU1</text>
<text x="234.5" y="145" transform="rotate(-90 234.5 145)">SHIELD</text>
<text x="242.2" y="145" transform="rotate(-90 242.2 145)">GND</text>
<text x="245.2" y="144.4">SBU2</text>
<text x="19.9" y="161.1">+3.3V</text>
<text x="39" y="160.9">+3.3V</text>
<text x="59.3" y="160.9">+3.3V</text>
<text x="235.5" y="157.7">GND</text>
<text x="21.2" y="172.1" transform="rotate(-90 21.2 172.1)">R35</text>
<text x="23.7" y="172" transform="rotate(-90 23.7 172)">5k1</text>
<text x="26.3" y="172.1" transform="rotate(-90 26.3 172.1)">R36</text>
<text x="28.8" y="172" transform="rotate(-90 28.8 172)">5k1</text>
<text x="42.8" y="172.1" transform="rotate(-90 42.8 172.1)">R37</text>
<text x="45.3" y="172" transform="rotate(-90 45.3 172)">10k</text>
<text x="126.3" y="171">C39</text>
<text x="64.8" y="178.7">100nF</text>
<text x="64.8" y="176.1">C22</text>
<text x="76.2" y="178.7">1uF</text>
<text x="76.2" y="176.1">C35</text>
<text x="87.6" y="176.1">C36</text>
<text x="87.6" y="178.7">4.7uF</text>
<text x="106.7" y="176.1">C8</text>
<text x="106.7" y="178.7">4.7uF</text>
<text x="146.1" y="177.4">Y3</text>
<text x="151.1" y="177.4">32.768kHz</text>
<text x="162.3" y="177.4">12.5pF</text>
<text x="45.7" y="181.8">SW5</text>
<text x="126.3" y="183.7">C40</text>
<text x="133.5" y="183.7">27pF</text>
<text x="153" y="182.5">R52</text>
<text x="153.7" y="185">1k</text>
<text x="39.9" y="192">GND</text>
<text x="83.1" y="188.2">GND</text>
<text x="102.1" y="188.2">GND</text>
<text x="119.9" y="188.2">GND</text>
</g>
<g font-size="1.8" fill="#a5a4a2">
<text x="241" y="26.1" transform="rotate(-90 241 26.1)">1</text>
<text x="249.5" y="29">3</text>
<text x="249.5" y="34">4</text>
<text x="249.5" y="36.6">2</text>
<text x="249.5" y="39.1">6</text>
<text x="241" y="43.9" transform="rotate(-90 241 43.9)">5</text>
</g>
<g font-size="1.8" fill="#0000c2">
<text x="81.3" y="32">Symbol</text>
<text x="81.3" y="34">Some</text>
<text x="87.6" y="34">BT840</text>
<text x="89.3" y="32">uses</text>
<text x="94.6" y="34">pins</text>
<text x="94.7" y="32">pin</text>
<text x="98.8" y="32">names</text>
<text x="99.7" y="34">are</text>
<text x="103.9" y="34">mapped</text>
<text x="106.1" y="32">from</text>
<text x="111.6" y="32">BT832!</text>
<text x="112.5" y="34">differently</text>
<text x="123.3" y="34">to</text>
<text x="126.4" y="34">P$xx</text>
<text x="132.1" y="34">pin</text>
<text x="136.1" y="34">names!</text>
</g>
<g font-size="1.8" fill="#939391">
<text x="235.1" y="33.9">J1</text>
<text x="242" y="35.2">SWCLK</text>
<text x="242.2" y="31" transform="rotate(-90 242.2 31)">VCC</text>
<text x="242.5" y="30.1">~{RESET}</text>
<text x="214.4" y="36.4">TagConnect_TC2030-NL</text>
<text x="242.2" y="41.4" transform="rotate(-90 242.2 41.4)">GND</text>
<text x="242.3" y="37.7">SWDIO</text>
<text x="244.2" y="40.2">SWO</text>
<text x="139.3" y="178.5" transform="rotate(-90 139.3 178.5)">R51</text>
<text x="144.4" y="178.6" transform="rotate(-90 144.4 178.6)">DNP</text>
</g>
<g font-size="1.8" fill="#0f0f0f">
<text x="31.7" y="70.8">XTAL_N</text>
<text x="31.7" y="67">XTAL_P</text>
<text x="222" y="77.1">QSPI_CLK 6</text>
<text x="223.1" y="74.6">QSPI_SS 1</text>
<text x="214.5" y="79.7">QSPI_SDIO_DATA0</text>
<text x="214.5" y="82.2">QSPI_SDIO_DATA1</text>
<text x="214.5" y="87.3">QSPI_SDIO_DATA3</text>
<text x="214.5" y="84.7">QSPI_SDIO_DATA2</text>
<text x="91.1" y="116.8" transform="rotate(-90 91.1 116.8)">SPI_MISO</text>
<text x="106.3" y="125.7" transform="rotate(-90 106.3 125.7)">QSPI_SDIO_DATA2</text>
<text x="108.9" y="125.7" transform="rotate(-90 108.9 125.7)">QSPI_SS</text>
<text x="121.6" y="125.7" transform="rotate(-90 121.6 125.7)">QSPI_SDIO_DATA3</text>
<text x="124.1" y="125.7" transform="rotate(-90 124.1 125.7)">QSPI_CLK</text>
<text x="139.4" y="125.7" transform="rotate(-90 139.4 125.7)">QSPI_SDIO_DATA0</text>
<text x="141.9" y="125.7" transform="rotate(-90 141.9 125.7)">QSPI_SDIO_DATA1</text>
<text x="158.7" y="171.1">XTAL_P</text>
<text x="158.7" y="181.3">XTAL_N</text>
</g>
<g font-size="1.8" fill="#a90000">
<text x="241" y="71.8" transform="rotate(-90 241 71.8)">8</text>
<text x="231.7" y="74.7">1</text>
<text x="231.7" y="77.2">6</text>
<text x="231.7" y="82.3">2</text>
<text x="231.7" y="79.8">5</text>
<text x="231.7" y="84.8">3</text>
<text x="231.7" y="87.4">7</text>
<text x="241" y="94.7" transform="rotate(-90 241 94.7)">4</text>
<text x="252.7" y="112.8">A4</text>
<text x="252.7" y="117.9">A5</text>
<text x="252.7" y="120.4">B5</text>
<text x="252.7" y="125.5">A7</text>
<text x="252.7" y="128">B7</text>
<text x="252.7" y="130.6">A6</text>
<text x="252.7" y="133.1">B6</text>
<text x="252.7" y="143.3">B8</text>
<text x="252.7" y="140.7">A8</text>
<text x="233.4" y="149.9" transform="rotate(-90 233.4 149.9)">S1</text>
<text x="241" y="149.8" transform="rotate(-90 241 149.8)">A1</text>
<text x="41.7" y="178.5" transform="rotate(-90 41.7 178.5)">1</text>
<text x="41.7" y="186.1" transform="rotate(-90 41.7 186.1)">2</text>
</g>
<g font-size="1.6" fill="#006464">
<text x="102.9" y="23.7">U4</text>
<text x="101.4" y="26.2">BT840</text>
</g>
<g font-size="1.4" fill="#a90000">
<text x="41.1" y="34">P$F0</text>
<text x="41.1" y="37.8">P$F1</text>
<text x="41.1" y="41.7">P$F2</text>
<text x="41.1" y="45.5">P$F3</text>
<text x="41.6" y="59.4">P$1</text>
<text x="163" y="59.4">P$16</text>
<text x="41.6" y="63.2">P$2</text>
<text x="163" y="63.2">P$15</text>
<text x="41.6" y="67.1">P$3</text>
<text x="41.6" y="70.9">P$4</text>
<text x="163" y="70.9">P$13</text>
<text x="163" y="67.1">P$14</text>
<text x="41.6" y="74.7">P$5</text>
<text x="163" y="74.7">P$12</text>
<text x="41.6" y="78.5">P$6</text>
<text x="41.6" y="82.3">P$7</text>
<text x="163" y="82.3">P$10</text>
<text x="163" y="78.5">P$11</text>
<text x="41.6" y="86.1">P$8</text>
<text x="163.5" y="86.1">P$9</text>
<text x="48" y="106.2" transform="rotate(-90 48 106.2)">P$Z0</text>
<text x="50.5" y="106.2" transform="rotate(-90 50.5 106.2)">P$Z1</text>
<text x="53.1" y="106.2" transform="rotate(-90 53.1 106.2)">P$Z2</text>
<text x="55.6" y="106.2" transform="rotate(-90 55.6 106.2)">P$Z3</text>
<text x="58.2" y="106.2" transform="rotate(-90 58.2 106.2)">P$Z4</text>
<text x="60.7" y="106.2" transform="rotate(-90 60.7 106.2)">P$Z5</text>
<text x="63.2" y="106.2" transform="rotate(-90 63.2 106.2)">P$Z6</text>
<text x="65.8" y="106.2" transform="rotate(-90 65.8 106.2)">P$A0</text>
<text x="68.3" y="106.2" transform="rotate(-90 68.3 106.2)">P$A1</text>
<text x="70.9" y="106.2" transform="rotate(-90 70.9 106.2)">P$A2</text>
<text x="73.4" y="106.2" transform="rotate(-90 73.4 106.2)">P$A3</text>
<text x="75.9" y="106.2" transform="rotate(-90 75.9 106.2)">P$A4</text>
<text x="78.5" y="106.2" transform="rotate(-90 78.5 106.2)">P$A5</text>
<text x="81" y="106.2" transform="rotate(-90 81 106.2)">P$A6</text>
<text x="83.6" y="106.3" transform="rotate(-90 83.6 106.3)">P$B0</text>
<text x="86.1" y="106.3" transform="rotate(-90 86.1 106.3)">P$B1</text>
<text x="88.6" y="106.3" transform="rotate(-90 88.6 106.3)">P$B2</text>
<text x="91.2" y="106.3" transform="rotate(-90 91.2 106.3)">P$B3</text>
<text x="93.7" y="106.3" transform="rotate(-90 93.7 106.3)">P$B4</text>
<text x="96.3" y="106.3" transform="rotate(-90 96.3 106.3)">P$B5</text>
<text x="98.8" y="106.3" transform="rotate(-90 98.8 106.3)">P$B6</text>
<text x="101.3" y="106.3" transform="rotate(-90 101.3 106.3)">P$C0</text>
<text x="103.9" y="106.3" transform="rotate(-90 103.9 106.3)">P$C1</text>
<text x="106.4" y="106.3" transform="rotate(-90 106.4 106.3)">P$C2</text>
<text x="109" y="106.3" transform="rotate(-90 109 106.3)">P$C3</text>
<text x="111.5" y="106.3" transform="rotate(-90 111.5 106.3)">P$C4</text>
<text x="114" y="106.3" transform="rotate(-90 114 106.3)">P$C5</text>
<text x="116.6" y="106.3" transform="rotate(-90 116.6 106.3)">P$C6</text>
<text x="119.1" y="106.3" transform="rotate(-90 119.1 106.3)">P$D0</text>
<text x="121.7" y="106.3" transform="rotate(-90 121.7 106.3)">P$D1</text>
<text x="124.2" y="106.3" transform="rotate(-90 124.2 106.3)">P$D2</text>
<text x="126.7" y="106.3" transform="rotate(-90 126.7 106.3)">P$D3</text>
<text x="129.3" y="106.3" transform="rotate(-90 129.3 106.3)">P$D4</text>
<text x="131.8" y="106.3" transform="rotate(-90 131.8 106.3)">P$D5</text>
<text x="134.4" y="106.3" transform="rotate(-90 134.4 106.3)">P$D6</text>
<text x="136.9" y="106.2" transform="rotate(-90 136.9 106.2)">P$E0</text>
<text x="139.4" y="106.2" transform="rotate(-90 139.4 106.2)">P$E1</text>
<text x="142" y="106.2" transform="rotate(-90 142 106.2)">P$E2</text>
<text x="144.5" y="106.2" transform="rotate(-90 144.5 106.2)">P$E3</text>
<text x="147.1" y="106.2" transform="rotate(-90 147.1 106.2)">P$E4</text>
<text x="149.6" y="106.2" transform="rotate(-90 149.6 106.2)">P$E5</text>
<text x="152.1" y="106.2" transform="rotate(-90 152.1 106.2)">P$E6</text>
<text x="154.7" y="106.2" transform="rotate(-90 154.7 106.2)">P$F4</text>
<text x="157.2" y="106.2" transform="rotate(-90 157.2 106.2)">P$F5</text>
<text x="159.8" y="106.2" transform="rotate(-90 159.8 106.2)">P$F6</text>
</g>
<g font-size="1.4" fill="#006464">
<text x="46.7" y="35">F0/GND</text>
<text x="46.7" y="38.8">F1/GND</text>
<text x="46.7" y="42.6">F2/GND</text>
<text x="46.7" y="46.5">F3/GND</text>
<text x="46.7" y="60.4">P26/SDA</text>
<text x="46.7" y="64.2">P27/SCL</text>
<text x="156.3" y="64.2">SWCLK</text>
<text x="156.6" y="60.4">SWDIO</text>
<text x="46.7" y="68">P00/XL1</text>
<text x="46.7" y="71.9">P01/XL2</text>
<text x="152.7" y="68">P21/RESET</text>
<text x="158.3" y="71.9">P20</text>
<text x="46.7" y="75.7">P02/AIN0</text>
<text x="158.3" y="75.7">P18</text>
<text x="46.7" y="79.5">P03/AIN1</text>
<text x="46.7" y="83.3">P09</text>
<text x="158.2" y="83.3">GND</text>
<text x="158.3" y="79.5">P13</text>
<text x="46.7" y="87.1">P10</text>
<text x="158.4" y="87.1">VDD</text>
<text x="49" y="100.6" transform="rotate(-90 49 100.6)">Z0/P111</text>
<text x="51.5" y="100.6" transform="rotate(-90 51.5 100.6)">Z1/P112</text>
<text x="54.1" y="100.6" transform="rotate(-90 54.1 100.6)">Z2/P113</text>
<text x="56.6" y="100.6" transform="rotate(-90 56.6 100.6)">Z3/P114</text>
<text x="59.2" y="100.6" transform="rotate(-90 59.2 100.6)">Z4/P115</text>
<text x="61.7" y="100.6" transform="rotate(-90 61.7 100.6)">Z5/P110</text>
<text x="64.2" y="100.6" transform="rotate(-90 64.2 100.6)">Z6/P106</text>
<text x="66.8" y="100.6" transform="rotate(-90 66.8 100.6)">A0/VSS1</text>
<text x="69.3" y="100.6" transform="rotate(-90 69.3 100.6)">A1/P28</text>
<text x="71.9" y="100.6" transform="rotate(-90 71.9 100.6)">A2/P29</text>
<text x="74.4" y="100.6" transform="rotate(-90 74.4 100.6)">A3/P04</text>
<text x="76.9" y="100.6" transform="rotate(-90 76.9 100.6)">A4/P05</text>
<text x="79.5" y="100.6" transform="rotate(-90 79.5 100.6)">A5/P07</text>
<text x="82" y="100.6" transform="rotate(-90 82 100.6)">A6/P108</text>
<text x="84.6" y="100.6" transform="rotate(-90 84.6 100.6)">B0/VSS2</text>
<text x="87.1" y="100.6" transform="rotate(-90 87.1 100.6)">B1/P25</text>
<text x="89.6" y="100.6" transform="rotate(-90 89.6 100.6)">B2/P30</text>
<text x="92.2" y="100.6" transform="rotate(-90 92.2 100.6)">B3/P31</text>
<text x="94.7" y="100.6" transform="rotate(-90 94.7 100.6)">B4/NC</text>
<text x="97.3" y="100.6" transform="rotate(-90 97.3 100.6)">B5/P08</text>
<text x="99.8" y="100.6" transform="rotate(-90 99.8 100.6)">B6/P103</text>
<text x="102.3" y="100.6" transform="rotate(-90 102.3 100.6)">C0/VSS3</text>
<text x="104.9" y="100.6" transform="rotate(-90 104.9 100.6)">C1/P24</text>
<text x="107.4" y="100.6" transform="rotate(-90 107.4 100.6)">C2/P22</text>
<text x="110" y="100.6" transform="rotate(-90 110 100.6)">C3/NC</text>
<text x="112.5" y="100.6" transform="rotate(-90 112.5 100.6)">C4/P15</text>
<text x="115" y="100.6" transform="rotate(-90 115 100.6)">C5/P12</text>
<text x="117.6" y="100.6" transform="rotate(-90 117.6 100.6)">C6/P104</text>
<text x="120.1" y="100.6" transform="rotate(-90 120.1 100.6)">D0/VSS4</text>
<text x="122.7" y="100.6" transform="rotate(-90 122.7 100.6)">D1/P23</text>
<text x="125.2" y="100.6" transform="rotate(-90 125.2 100.6)">D2/NC</text>
<text x="127.7" y="100.6" transform="rotate(-90 127.7 100.6)">D3/P16</text>
<text x="130.3" y="100.6" transform="rotate(-90 130.3 100.6)">D4/P14</text>
<text x="132.8" y="100.6" transform="rotate(-90 132.8 100.6)">D5/P11</text>
<text x="135.4" y="100.6" transform="rotate(-90 135.4 100.6)">D6/P105</text>
<text x="137.9" y="100.6" transform="rotate(-90 137.9 100.6)">E0/P107</text>
<text x="140.4" y="100.6" transform="rotate(-90 140.4 100.6)">E1/P20</text>
<text x="143" y="100.6" transform="rotate(-90 143 100.6)">E2/P21</text>
<text x="145.5" y="100.6" transform="rotate(-90 145.5 100.6)">E3/P109</text>
<text x="148.1" y="100.6" transform="rotate(-90 148.1 100.6)">E4/D+</text>
<text x="150.6" y="100.6" transform="rotate(-90 150.6 100.6)">E5/D-</text>
<text x="153.1" y="100.6" transform="rotate(-90 153.1 100.6)">E6/P12</text>
<text x="155.7" y="100.6" transform="rotate(-90 155.7 100.6)">F4/VDDH</text>
<text x="158.2" y="100.6" transform="rotate(-90 158.2 100.6)">F5/DCCH</text>
<text x="160.8" y="100.6" transform="rotate(-90 160.8 100.6)">F6/VBUS</text>
</g>
<g font-size="1.4" fill="#840000">
<text x="88.7" y="48.5">F0</text>
<text x="97.3" y="48.5">F1</text>
<text x="105.9" y="48.5">F2</text>
<text x="114.5" y="48.5">F3</text>
<text x="81.7" y="56.1">Z0</text>
<text x="89.8" y="56.1">A0</text>
<text x="97.7" y="56.1">B0</text>
<text x="105.7" y="56.1">C0</text>
<text x="113.7" y="56.1">D0</text>
<text x="121.7" y="56.1">E0</text>
<text x="81.7" y="61.1">Z1</text>
<text x="89.8" y="61.1">A1</text>
<text x="97.7" y="61.1">B1</text>
<text x="105.7" y="61.1">C1</text>
<text x="113.7" y="61.1">D1</text>
<text x="121.7" y="61.1">E1</text>
<text x="81.7" y="66.1">Z2</text>
<text x="81.7" y="71.1">Z3</text>
<text x="89.8" y="66.1">A2</text>
<text x="89.8" y="71.1">A3</text>
<text x="97.7" y="66.1">B2</text>
<text x="97.7" y="71.1">B3</text>
<text x="105.7" y="66.1">C2</text>
<text x="105.7" y="71.1">C3</text>
<text x="113.7" y="66.1">D2</text>
<text x="113.7" y="71.1">D3</text>
<text x="121.7" y="66.1">E2</text>
<text x="121.7" y="71.1">E3</text>
<text x="81.7" y="76.1">Z4</text>
<text x="89.8" y="76.1">A4</text>
<text x="97.7" y="76.1">B4</text>
<text x="105.7" y="76.1">C4</text>
<text x="113.7" y="76.1">D4</text>
<text x="121.7" y="76.1">A4</text>
<text x="129.7" y="76.1">F4</text>
<text x="81.7" y="81.1">Z5</text>
<text x="89.8" y="81.1">A5</text>
<text x="97.7" y="81.1">B5</text>
<text x="105.7" y="81.1">C5</text>
<text x="113.7" y="81.1">D5</text>
<text x="121.7" y="81.1">E5</text>
<text x="129.7" y="81.1">F5</text>
<text x="81.7" y="86.1">Z6</text>
<text x="89.8" y="86.1">A6</text>
<text x="97.7" y="86.1">B6</text>
<text x="105.7" y="86.1">C6</text>
<text x="113.7" y="86.1">D6</text>
<text x="121.7" y="86.1">E6</text>
<text x="129.7" y="86.1">F6</text>
</g>
</svg>
